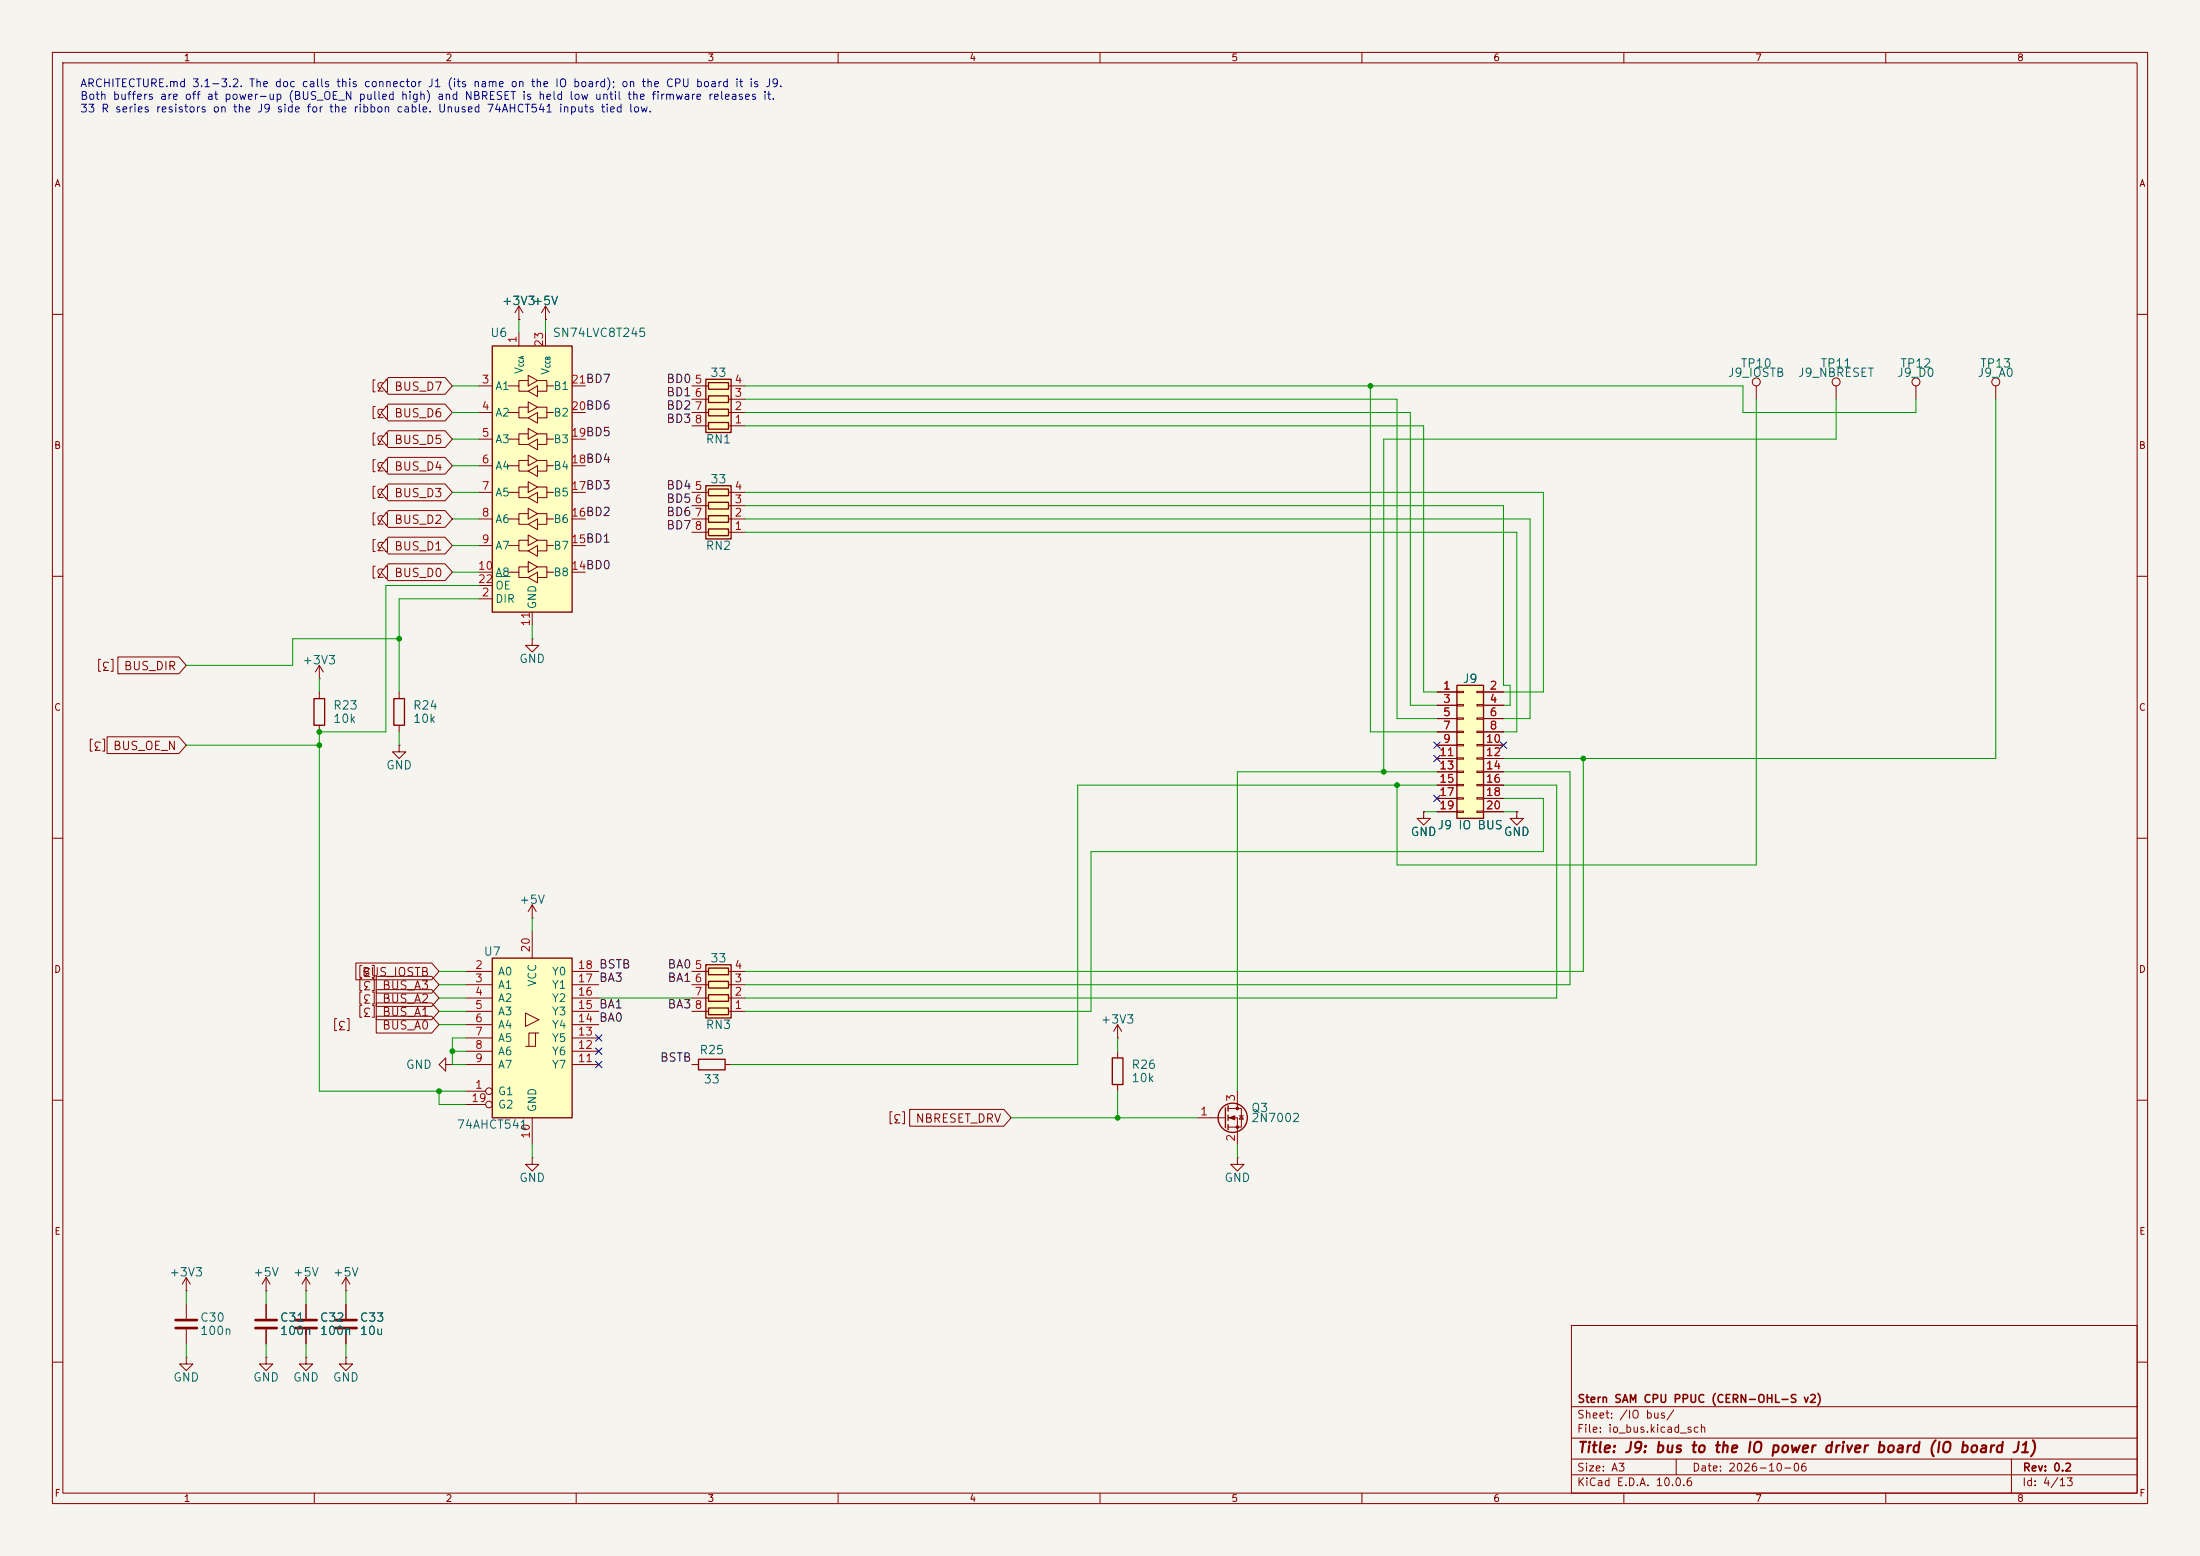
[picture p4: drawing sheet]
<svg xmlns="http://www.w3.org/2000/svg" width="420mm" height="297mm" viewBox="0 0 420 297" stroke-linecap="round" stroke-linejoin="round" font-family="sans-serif">
<path d="M0 0h420v297h-420z" fill="#f5f4ef" stroke="#f5f4ef" stroke-width=".19"/>
<g fill="none" stroke="#840000" stroke-width=".19">
<path d="M10 10h400v277h-400zM12 12h396v273h-396zM60 10v2M110 10v2M160 10v2M210 10v2M260 10v2M310 10v2M360 10v2M10 60h2M408 60h2M10 110h2"/>
<path d="M408 110h2M76.2 132.1v1.3M76.2 138.4v1.3M10 160h2M271.8 154.9v1.3h1.2l-1.2 1.3-1.3-1.3h1.3M271.8 154.9h.1M289.6 154.9v1.3h1.2l-1.2 1.3-1.3-1.3h1.3M289.6 154.9h.1M408 160h2M10 210h2M85.1 203.2v-1.3l-1.3 1.3 1.3 1.3v-1.3h1.3M86.4 203.2h.1"/>
<path d="M408 210h2M101.6 221v1.2h1.3l-1.3 1.3-1.3-1.3h1.3M101.6 221h.1M35.6 259.1v1.2h1.2l-1.2 1.3-1.3-1.3h1.3M35.6 259.1h.1M35.6 246.4h.1M35.6 243.8v2.6M35.6 248.9v2.8M35.6 253.7v2.8M35.6 243.8l-.8 1.3M35.6 243.8l.7 1.3M50.8 259.1v1.2h1.3l-1.3 1.3-1.3-1.3h1.3"/>
<path d="M50.8 259.1h.1M50.8 246.4h.1M50.8 243.8v2.6M50.8 248.9v2.8M50.8 253.7v2.8M50.8 243.8l-.8 1.3M50.8 243.8l.8 1.3M58.4 246.4h.1M58.4 259.1v1.2h1.3l-1.3 1.3-1.3-1.3h1.3M58.4 259.1h.1M58.4 243.8l-.7 1.3M58.4 243.8l.8 1.3"/>
<path d="M58.4 243.8v2.6M66 248.9v2.8M66 253.7v2.8M300 253h108v32h-108zM10 260h2M300 278.5h108M300 274.5h108M300 268.5h108M320 278.5v3M384 278.5v6.5M408 260h2M60 285v2"/>
<path d="M110 285v2M160 285v2M210 285v2M260 285v2M300 281.5h108M310 285v2M360 285v2"/>
</g>
<path d="M75.2 133.4h2v5h-2z" fill="none" stroke="#840000" stroke-width=".25"/>
<path d="M33.5 252h4.1M33.5 253.5h4.1M48.8 252h4M48.8 253.5h4M64 252h4.1M64 253.5h4.1" fill="none" stroke="#840000" stroke-width=".51"/>
<path d="M278.1 130.8h5.1v25.4h-5.1z" fill="#ffffc2"/>
<path d="M59.9 133.4h2.1v5h-2.1zM278.1 130.8h5.1v25.4h-5.1zM212.3 201.9h2.1v5.1h-2.1z" fill="none" stroke="#840000" stroke-width=".25"/>
<g fill="none" stroke="#840000" stroke-width=".19">
<path d="M335.3 73.7v2.5M350.5 73.7v2.5M365.8 73.7v2.5M381 73.7v2.5M61 129.5h.1M61 127l-.8 1.3M61 127l.7 1.3M61 127v2.5M61 132.1v1.3M61 138.4v1.3M101.6 121.9v1.3h1.3l-1.3 1.3-1.3-1.3h1.3M101.6 121.9h.1"/>
<path d="M274.3 132.1h3.8M274.3 134.6h3.8M274.3 137.2h3.8M274.3 139.7h3.8M278.1 132h1.3v.2h-1.3zM278.1 134.5h1.3v.2h-1.3zM278.1 137h1.3v.3h-1.3zM278.1 139.6h1.3v.2h-1.3zM281.9 132h1.3v.2h-1.3zM281.9 134.5h1.3v.2h-1.3zM281.9 137h1.3v.3h-1.3zM281.9 139.6h1.3v.2h-1.3z"/>
<path d="M283.2 132.1h3.8M283.2 134.6h3.8M283.2 137.2h3.8M283.2 139.7h3.8M274.3 142.2h3.8M274.3 144.8h3.8M274.3 147.3h3.8M274.3 149.9h3.8M274.3 152.4h3.8M274.3 154.9h3.8M278.1 142.1h1.3v.3h-1.3zM278.1 144.7h1.3v.2h-1.3z"/>
<path d="M278.1 147.2h1.3v.2h-1.3zM278.1 149.7h1.3v.3h-1.3zM278.1 152.3h1.3v.2h-1.3zM278.1 154.8h1.3v.3h-1.3zM281.9 142.1h1.3v.3h-1.3zM281.9 144.7h1.3v.2h-1.3zM281.9 147.2h1.3v.2h-1.3zM281.9 149.7h1.3v.3h-1.3zM281.9 152.3h1.3v.2h-1.3zM281.9 154.8h1.3v.3h-1.3zM283.2 142.2h3.8M283.2 144.8h3.8"/>
<path d="M283.2 147.3h3.8M283.2 149.9h3.8M283.2 152.4h3.8M283.2 154.9h3.8M213.4 198.1h.1M213.4 195.6l-.8 1.3M213.4 195.6l.7 1.3M213.4 195.6v2.5M213.4 200.7v1.2M213.4 207v1.3M66 259.1v1.2h1.3l-1.3 1.3-1.2-1.3h1.2M66 259.1h.1"/>
<circle cx="335.3" cy="72.9" r=".76"/>
<circle cx="350.5" cy="72.9" r=".76"/>
<circle cx="365.8" cy="72.9" r=".76"/>
<circle cx="381" cy="72.9" r=".76"/>
</g>
<path d="M134.7 184.2h4.9v10.1h-4.9z" fill="#ffffc2"/>
<path d="M134.7 184.2h4.9v10.1h-4.9zM135.3 192.4h3.8v1.3h-3.8zM135.3 189.9h3.8v1.2h-3.8zM135.3 187.3h3.8v1.3h-3.8zM135.3 184.8h3.8v1.3h-3.8zM133.3 202.2h5.1v2h-5.1z" fill="none" stroke="#840000" stroke-width=".25"/>
<path d="M132.1 193h3.2M132.1 190.5h3.2M132.1 188h3.2M132.1 185.4h3.2M139.1 193h3.1M139.1 190.5h3.1M139.1 188h3.1M139.1 185.4h3.1M132.1 203.2h1.2M138.4 203.2h1.3" fill="none" stroke="#840000" stroke-width=".19"/>
<path d="M94 182.9h15.2v30.5h-15.2z" fill="#ffffc2"/>
<g fill="none" stroke="#840000" stroke-width=".19">
<path d="M76.2 142.2v1.3h1.3l-1.3 1.3-1.3-1.3h1.3M76.2 142.2h.1M101.6 175.3h.1M101.6 172.7v2.6M101.6 177.8v5.1M101.6 172.7l-.8 1.3M101.6 172.7l.8 1.3M88.9 185.4h5.1M88.9 188h5.1M88.9 190.5h5.1M88.9 193h5.1M88.9 195.6h5.1"/>
<path d="M88.9 198.1h5.1M100.3 193.4l2.6 1.2-2.6 1.3zM102.2 197.2h-1.2v2.5M102.9 197.2h-.7v2.5h-1.9M109.2 185.4h5.1M109.2 188h5.1M109.2 190.5h5.1M109.2 193h5.1M109.2 195.6h5.1M109.2 198.1h5.1M88.9 208.3h3.8M88.9 200.7h5.1"/>
<path d="M88.9 203.2h5.1M88.9 210.8h3.8M101.6 213.4v5M109.2 200.7h5.1M109.2 203.2h5.1M228.6 213.4h5.3M234.4 211.6h2.6v3.5h-2.6M234.4 213.4h1.8v5M236.2 208.3v3.3M236.6 213h.8M237 213l.4 .6h-.8zM236.2 221v1.2h1.3l-1.3 1.3-1.3-1.3h1.3"/>
<path d="M236.2 221h.1"/>
<circle cx="93.3" cy="208.3" r=".63"/>
<circle cx="93.3" cy="210.8" r=".63"/>
</g>
<g fill="none" stroke="#840000" stroke-width=".25">
<path d="M94 182.9h15.2v30.5h-15.2zM233.9 211.5v3.8M234.4 211.1v1M234.4 212.9v1M234.4 214.6v1"/>
<circle cx="235.3" cy="213.4" r="2.79"/>
</g>
<g fill="#840000" stroke="#840000" stroke-width=".19">
<path d="M234.7 213.4l1-.4v.7z"/>
<circle cx="236.2" cy="211.6" r=".25"/>
<circle cx="236.2" cy="215.1" r=".25"/>
</g>
<path d="M94 66h15.2v50.8h-15.2z" fill="#ffffc2"/>
<path d="M94 66h15.2v50.8h-15.2z" fill="none" stroke="#840000" stroke-width=".25"/>
<g fill="none" stroke="#840000" stroke-width=".19">
<path d="M91.4 73.7h2.6M91.4 78.7h2.6M97 73.7h2.1v1h1.7M97 78.7h2.1v1.1h1.7M99.1 63.5v2.5M100.8 72.6h-1.7v1.1M100.8 71.6l1.8 1-1.8 1.1zM100.8 74.7l1.8-1v2zM100.8 77.7h-1.7v1M100.8 76.7l1.8 1-1.8 1zM100.8 79.8l1.8-1.1v2.1zM102.6 72.6h1.8v1.1h1.3"/>
<path d="M102.6 77.7h1.8v1h1.3M104.1 63.5v2.5M104.4 73.7v1h-1.8M104.4 78.7v1.1h-1.8M109.2 73.7h2.6M109.2 78.7h2.6M91.4 83.8h2.6M91.4 88.9h2.6M91.4 94h2.6M91.4 99.1h2.6M97 83.8h2.1v1h1.7M97 94h2.1v1h1.7"/>
<path d="M97 88.9h2.1v1h1.7M97 99.1h2.1v1h1.7M100.8 82.8h-1.7v1M100.8 93h-1.7v1M100.8 81.8l1.8 1-1.8 1zM100.8 91.9l1.8 1.1-1.8 1zM100.8 84.8l1.8-1v2.1zM100.8 89.9l1.8-1v2zM100.8 95l1.8-1v2zM100.8 87.9h-1.7v1M100.8 98h-1.7v1.1M100.8 86.9l1.8 1-1.8 1z"/>
<path d="M100.8 97l1.8 1-1.8 1.1zM102.6 82.8h1.8v1h1.3M102.6 93h1.8v1h1.3M102.6 87.9h1.8v1h1.3M102.6 98h1.8v1.1h1.3M104.4 83.8v1h-1.8M104.4 94v1h-1.8M104.4 88.9v1h-1.8M104.4 99.1v1h-1.8M109.2 83.8h2.6M109.2 88.9h2.6M109.2 94h2.6"/>
<path d="M109.2 99.1h2.6M91.4 114.3h2.6M91.4 104.1h2.6M91.4 109.2h2.6M91.4 111.8h2.6M97 104.1h2.1v1.1h1.7M97 109.2h2.1v1h1.7M100.8 103.1h-1.7v1M100.8 102.1l1.8 1-1.8 1zM100.8 105.2l1.8-1.1v2.1zM100.8 110.2l1.8-1v2.1zM100.8 108.2h-1.7v1"/>
<path d="M100.8 107.2l1.8 1-1.8 1zM100.8 100.1l1.8-1v2zM101.6 116.8v2.6M102.6 103.1h1.8v1h1.3M102.6 108.2h1.8v1h1.3M104.4 104.1v1.1h-1.8M104.4 109.2v1h-1.8M109.2 104.1h2.6M109.2 109.2h2.6"/>
</g>
<path d="M94.7 110h2.7" fill="none" stroke="#006464" stroke-width=".19"/>
<path d="M134.7 72.4h4.9v10.2h-4.9z" fill="#ffffc2"/>
<path d="M134.7 72.4h4.9v10.2h-4.9zM135.3 78.1h3.8v1.3h-3.8zM135.3 75.6h3.8v1.2h-3.8zM135.3 73h3.8v1.3h-3.8zM135.3 80.6h3.8v1.3h-3.8z" fill="none" stroke="#840000" stroke-width=".25"/>
<path d="M132.1 78.7h3.2M132.1 76.2h3.2M132.1 73.7h3.2M139.1 78.7h3.1M139.1 76.2h3.1M139.1 73.7h3.1M132.1 81.3h3.2M139.1 81.3h3.1" fill="none" stroke="#840000" stroke-width=".19"/>
<path d="M134.7 92.7h4.9v10.2h-4.9z" fill="#ffffc2"/>
<path d="M134.7 92.7h4.9v10.2h-4.9zM135.3 98.4h3.8v1.3h-3.8zM135.3 95.9h3.8v1.3h-3.8zM135.3 93.3h3.8v1.3h-3.8zM135.3 101h3.8v1.2h-3.8z" fill="none" stroke="#840000" stroke-width=".25"/>
<g fill="none" stroke="#840000" stroke-width=".19">
<path d="M99.1 58.4l-.8 1.3M99.1 58.4l.7 1.3M99.1 58.4v2.6M104.1 58.4l-.7 1.3M104.1 58.4l.8 1.3M104.1 58.4v2.6M74.1 77.1h10.9l1.4 1.6-1.4 1.6h-10.9l-1.4-1.6zM74.1 72.1h10.9l1.4 1.6-1.4 1.6h-10.9l-1.4-1.6zM99.1 61h.1M104.1 61h.1M74.1 92.4h10.9l1.4 1.6-1.4 1.6h-10.9l-1.4-1.6zM74.1 97.5h10.9l1.4 1.6-1.4 1.6h-10.9l-1.4-1.6z"/>
<path d="M74.1 87.3h10.9l1.4 1.6-1.4 1.6h-10.9l-1.4-1.6zM74.1 82.2h10.9l1.4 1.6-1.4 1.6h-10.9l-1.4-1.6zM132.1 99.1h3.2M132.1 96.5h3.2M132.1 94h3.2M139.1 99.1h3.1M139.1 96.5h3.1M139.1 94h3.1M74.1 102.5h10.9l1.4 1.6-1.4 1.6h-10.9l-1.4-1.6zM74.1 107.6h10.9l1.4 1.6-1.4 1.6h-10.9l-1.4-1.6zM132.1 101.6h3.2M139.1 101.6h3.1"/>
<path d="M22.5 125.4h11.7l1.4 1.6-1.4 1.6h-11.7zM274.3 132.1h3.8M274.3 134.6h3.8M274.3 137.2h3.8M274.3 139.7h3.8M283.2 132.1h3.8M283.2 134.6h3.8M283.2 137.2h3.8M283.2 139.7h3.8M20.4 140.6h13.8l1.4 1.6-1.4 1.6h-13.8zM271.8 154.9h.1M274.3 142.2h3.8"/>
<path d="M274.3 144.8h3.8M274.3 147.3h3.8M274.3 149.9h3.8M274.3 152.4h3.8M274.3 154.9h3.8M283.2 142.2h3.8M283.2 144.8h3.8M283.2 147.3h3.8M283.2 149.9h3.8M283.2 152.4h3.8M283.2 154.9h3.8M289.6 154.9h.1"/>
<path d="M67.9 183.8h14.5l1.4 1.6-1.4 1.6h-14.5zM71.8 188.9h10.6l1.4 1.6-1.4 1.6h-10.6zM71.8 194h10.6l1.4 1.6-1.4 1.6h-10.6zM71.8 186.4h10.6l1.4 1.6-1.4 1.6h-10.6zM71.8 191.4h10.6l1.4 1.6-1.4 1.6h-10.6zM173.7 211.8h17.9l1.4 1.6-1.4 1.6h-17.9zM50.8 248.9v2.8M50.8 253.7v2.8M58.4 248.9v2.8M58.4 253.7v2.8M66 246.4h.1M66 243.8l-.7 1.3"/>
<path d="M66 243.8l.8 1.3M66 243.8v2.6M66 248.9v2.8M66 253.7v2.8"/>
</g>
<path d="M56.4 252h4.1M56.4 253.5h4.1" fill="none" stroke="#840000" stroke-width=".51"/>
<g fill="none" stroke="#009600" stroke-width=".19">
<path d="M86.4 78.7h5M86.4 73.7h5M99.1 61v2.5M104.1 61v2.5M142.2 78.7h127v55.9h5.1M142.2 73.7h190.5v5h33.1v-2.5M142.2 76.2h124.5v61h7.6M261.6 73.7v66h12.7M335.3 76.2v88.9h-68.6v-15.2M350.5 76.2v7.6h-86.3v63.5M381 76.2v68.6h-94M86.4 94h5"/>
<path d="M86.4 99.1h5M86.4 83.8h5M86.4 88.9h5M142.2 94h152.4v38.1h-7.6M142.2 99.1h149.9v38.1h-5.1M142.2 96.5h144.8v34.3h1.3v3.8h-1.3M142.2 81.3h129.6v50.8h2.5M86.4 109.2h5M86.4 104.1h5M91.4 114.3h-15.2v17.8M91.4 111.8h-17.7v27.9h-12.7v68.6h27.9M101.6 119.4v2.5"/>
<path d="M142.2 101.6h147.4v38.1h-2.6M61 129.5v2.6M76.2 139.7v2.5M76.2 121.9h-20.3v5.1h-20.3M35.6 142.2h25.4M271.8 154.9h2.5M274.3 149.9h-68.6v53.3h-66M274.3 147.3h-38.1v61M287 149.9h10.2v40.6h-155M287 147.3h12.7v40.7h-157.5M287 152.4h7.6v10.2h-86.3v30.4h-66.1M287 154.9h2.6"/>
<path d="M302.3 144.8v40.6h-160.1M101.6 175.3v2.5M83.8 190.5h5.1M83.8 188h5.1M83.8 185.4h5.1M83.8 195.6h5.1M83.8 193h5.1M88.9 198.1h-2.5v5.1h2.5M114.3 190.5h17.8M213.4 198.1v2.6M83.8 208.3v2.5h5.1M86.4 200.7h2.5"/>
<path d="M101.6 218.4v2.6M193 213.4h35.6M213.4 208.3v5.1M236.2 218.4v2.6M35.6 246.4v2.5M35.6 256.5v2.6M50.8 246.4v2.5M50.8 256.5v2.6M58.4 246.4v2.5M58.4 256.5v2.6M66 246.4v2.5M66 256.5v2.6"/>
</g>
<g fill="none" stroke="#000084" stroke-width=".19">
<path d="M273.7 144.2l1.2 1.2M273.7 141.6l1.2 1.2M273.7 151.8l1.2 1.2M274.9 144.2l-1.2 1.2M274.9 141.6l-1.2 1.2M274.9 151.8l-1.2 1.2M286.4 141.6l1.2 1.2M287.6 141.6l-1.2 1.2M113.7 197.5l1.2 1.2M114.9 197.5l-1.2 1.2M113.7 200.1l1.2 1.2M113.7 202.6l1.2 1.2"/>
<path d="M114.9 200.1l-1.2 1.2M114.9 202.6l-1.2 1.2"/>
</g>
<g fill="#009600" stroke="#009600" stroke-width=".19">
<circle cx="261.6" cy="73.7" r=".46"/>
<circle cx="264.2" cy="147.3" r=".46"/>
<circle cx="266.7" cy="149.9" r=".46"/>
<circle cx="302.3" cy="144.8" r=".46"/>
<circle cx="213.4" cy="213.4" r=".46"/>
<circle cx="83.8" cy="208.3" r=".46"/>
<circle cx="61" cy="139.7" r=".46"/>
<circle cx="61" cy="142.2" r=".46"/>
<circle cx="76.2" cy="121.9" r=".46"/>
<circle cx="86.4" cy="200.7" r=".46"/>
</g>
<text font-size="2" fill="#840000" x="301" y="277.8">Title: J9: bus to the IO power driver board (IO board J1)</text>
<g font-size="1.6" fill="#006464">
<text x="95.7" y="58.6">+3V3</text>
<text x="101.5" y="58.6">+5V</text>
<text x="93.5" y="64.7">U6</text>
<text x="105.4" y="64.7">SN74LVC8T245</text>
<text x="332.2" y="70.6">TP10</text>
<text x="347.4" y="70.6">TP11</text>
<text x="362.7" y="70.6">TP12</text>
<text x="377.9" y="70.6">TP13</text>
<text x="135.5" y="72.3">33</text>
<text x="329.7" y="72.3">J9_IOSTB</text>
<text x="343.1" y="72.3">J9_NBRESET</text>
<text x="362.1" y="72.3">J9_D0</text>
<text x="377.4" y="72.3">J9_A0</text>
<text x="134.6" y="85">RN1</text>
<text x="135.5" y="92.7">33</text>
<text x="134.6" y="105.4">RN2</text>
<text x="57.6" y="127.2">+3V3</text>
<text x="99" y="126.9">GND</text>
<text x="279.1" y="130.8">J9</text>
<text x="63.5" y="135.8">R23</text>
<text x="78.7" y="135.8">R24</text>
<text x="63.5" y="138.4">10k</text>
<text x="78.7" y="138.4">10k</text>
<text x="73.6" y="147.3">GND</text>
<text x="269.2" y="160">GND</text>
<text x="274.3" y="158.7">J9 IO BUS</text>
<text x="287" y="160">GND</text>
<text x="99" y="172.9">+5V</text>
<text x="92.2" y="182.8">U7</text>
<text x="135.5" y="184.1">33</text>
<text x="134.6" y="196.8">RN3</text>
<text x="210" y="195.8">+3V3</text>
<text x="133.4" y="201.6">R25</text>
<text x="77.4" y="204.4">GND</text>
<text x="134.2" y="207.2">33</text>
<text x="215.9" y="204.4">R26</text>
<text x="215.9" y="207">10k</text>
<text x="87.1" y="215.8">74AHCT541</text>
<text x="238.7" y="212.7">Q3</text>
<text x="238.7" y="214.6">2N7002</text>
<text x="99" y="226">GND</text>
<text x="233.6" y="226">GND</text>
<text x="32.2" y="244">+3V3</text>
<text x="48.2" y="244">+5V</text>
<text x="55.8" y="244">+5V</text>
<text x="63.4" y="244">+5V</text>
<text x="38.1" y="252.7">C30</text>
<text x="38.1" y="255.2">100n</text>
<text x="53.3" y="252.7">C31</text>
<text x="53.3" y="255.2">100n</text>
<text x="60.9" y="252.7">C32</text>
<text x="60.9" y="255.2">100n</text>
<text x="68.6" y="252.7">C33</text>
<text x="68.6" y="255.2">10u</text>
<text x="33" y="264.1">GND</text>
<text x="48.2" y="264.1">GND</text>
<text x="55.8" y="264.1">GND</text>
<text x="63.4" y="264.1">GND</text>
</g>
<g font-size="1.6" fill="#840000">
<text x="74.6" y="77.6" transform="rotate(-180 74.6 77.6)">[3]</text>
<text x="74.6" y="72.6" transform="rotate(-180 74.6 72.6)">[3]</text>
<text x="75.2" y="75">BUS_D7</text>
<text x="74.6" y="82.7" transform="rotate(-180 74.6 82.7)">[3]</text>
<text x="75.2" y="80.1">BUS_D6</text>
<text x="74.6" y="87.8" transform="rotate(-180 74.6 87.8)">[3]</text>
<text x="75.2" y="85.2">BUS_D5</text>
<text x="74.6" y="92.9" transform="rotate(-180 74.6 92.9)">[3]</text>
<text x="75.2" y="95.3">BUS_D3</text>
<text x="75.2" y="90.2">BUS_D4</text>
<text x="74.6" y="98" transform="rotate(-180 74.6 98)">[3]</text>
<text x="75.2" y="100.4">BUS_D2</text>
<text x="74.6" y="103" transform="rotate(-180 74.6 103)">[3]</text>
<text x="75.2" y="105.5">BUS_D1</text>
<text x="74.6" y="108.1" transform="rotate(-180 74.6 108.1)">[3]</text>
<text x="75.2" y="110.6">BUS_D0</text>
<text x="22.2" y="125.9" transform="rotate(-180 22.2 125.9)">[3]</text>
<text x="23.5" y="128.3">BUS_DIR</text>
<text x="20.6" y="141.1" transform="rotate(-180 20.6 141.1)">[3]</text>
<text x="21.5" y="143.6">BUS_OE_N</text>
<text x="72.1" y="184.3" transform="rotate(-180 72.1 184.3)">[3]</text>
<text x="69" y="186.8">BUS_IOSTB</text>
<text x="72.1" y="189.4" transform="rotate(-180 72.1 189.4)">[3]</text>
<text x="72.1" y="186.9" transform="rotate(-180 72.1 186.9)">[3]</text>
<text x="72.1" y="191.9" transform="rotate(-180 72.1 191.9)">[3]</text>
<text x="72.8" y="191.8">BUS_A2</text>
<text x="72.8" y="189.3">BUS_A3</text>
<text x="67.3" y="194.5" transform="rotate(-180 67.3 194.5)">[3]</text>
<text x="72.8" y="196.9">BUS_A0</text>
<text x="72.8" y="194.4">BUS_A1</text>
<text x="173.3" y="212.3" transform="rotate(-180 173.3 212.3)">[3]</text>
<text x="174.7" y="214.7">NBRESET_DRV</text>
</g>
<g font-size="1.6" fill="#0f0f0f">
<text x="127.1" y="76">BD1</text>
<text x="127.1" y="73.5">BD0</text>
<text x="127.1" y="81.1">BD3</text>
<text x="127.1" y="78.6">BD2</text>
<text x="127.1" y="93.8">BD4</text>
<text x="127.1" y="101.4">BD7</text>
<text x="127.1" y="96.4">BD5</text>
<text x="127.1" y="98.9">BD6</text>
<text x="127.3" y="185.3">BA0</text>
<text x="127.3" y="187.8">BA1</text>
<text x="127.3" y="192.9">BA3</text>
<text x="125.9" y="203">BSTB</text>
</g>
<g font-size="1.5" fill="#0000c2">
<text x="15.2" y="17">ARCHITECTURE.md 3.1-3.2. The doc calls this connector J1 (its name on the IO board); on the CPU board it is J9.</text>
<text x="15.2" y="19.4">Both buffers are off at power-up (BUS_OE_N pulled high) and NBRESET is held low until the firmware releases it.</text>
<text x="15.2" y="21.8">33 R series resistors on the J9 side for the ribbon cable. Unused 74AHCT541 inputs tied low.</text>
</g>
<g font-size="1.5" fill="#a90000">
<text x="99" y="65.6" transform="rotate(-90 99 65.6)">1</text>
<text x="104" y="66.3" transform="rotate(-90 104 66.3)">23</text>
<text x="91.8" y="73.6">3</text>
<text x="108.9" y="73.6">21BD7</text>
<text x="132.5" y="73.6">5</text>
<text x="132.5" y="76.1">6</text>
<text x="140.1" y="76.1">3</text>
<text x="140.1" y="73.6">4</text>
<text x="91.8" y="78.6">4</text>
<text x="91.8" y="83.7">5</text>
<text x="108.9" y="83.7">19BD5</text>
<text x="108.9" y="78.6">20BD6</text>
<text x="132.5" y="78.6">7</text>
<text x="132.5" y="81.2">8</text>
<text x="140.1" y="81.2">1</text>
<text x="140.1" y="78.6">2</text>
<text x="91.8" y="88.8">6</text>
<text x="108.9" y="88.8">18BD4</text>
<text x="91.8" y="93.9">7</text>
<text x="108.9" y="93.9">17BD3</text>
<text x="132.5" y="93.9">5</text>
<text x="140.1" y="93.9">4</text>
<text x="91.8" y="99">8</text>
<text x="108.9" y="99">16BD2</text>
<text x="132.5" y="96.4">6</text>
<text x="132.5" y="99">7</text>
<text x="132.5" y="101.5">8</text>
<text x="140.1" y="101.5">1</text>
<text x="140.1" y="99">2</text>
<text x="140.1" y="96.4">3</text>
<text x="91.8" y="104">9</text>
<text x="108.9" y="104">15BD1</text>
<text x="91.1" y="109.1">10</text>
<text x="91.1" y="111.7">22</text>
<text x="108.9" y="109.1">14BD0</text>
<text x="91.8" y="114.2">2</text>
<text x="101.5" y="119.7" transform="rotate(-90 101.5 119.7)">11</text>
<text x="275.4" y="132">1</text>
<text x="284.3" y="132">2</text>
<text x="275.4" y="134.5">3</text>
<text x="275.4" y="137.1">5</text>
<text x="284.3" y="134.5">4</text>
<text x="284.3" y="137.1">6</text>
<text x="275.4" y="139.6">7</text>
<text x="275.4" y="142.1">9</text>
<text x="283.5" y="142.1">10</text>
<text x="284.3" y="139.6">8</text>
<text x="274.6" y="144.7">11</text>
<text x="274.6" y="147.2">13</text>
<text x="274.6" y="149.8">15</text>
<text x="283.5" y="144.7">12</text>
<text x="283.5" y="147.2">14</text>
<text x="283.5" y="149.8">16</text>
<text x="274.6" y="152.3">17</text>
<text x="274.6" y="154.8">19</text>
<text x="283.5" y="152.3">18</text>
<text x="283.5" y="154.8">20</text>
<text x="90.6" y="185.3">2</text>
<text x="101.5" y="181.9" transform="rotate(-90 101.5 181.9)">20</text>
<text x="110.2" y="185.3">18 BSTB</text>
<text x="132.5" y="185.3">5</text>
<text x="140.1" y="185.3">4</text>
<text x="90.6" y="187.9">3</text>
<text x="90.6" y="190.4">4</text>
<text x="110.2" y="190.4">16</text>
<text x="110.2" y="187.9">17 BA3</text>
<text x="132.5" y="187.9">6</text>
<text x="132.5" y="190.4">7</text>
<text x="140.1" y="190.4">2</text>
<text x="140.1" y="187.9">3</text>
<text x="90.6" y="192.9">5</text>
<text x="90.6" y="195.5">6</text>
<text x="110.2" y="195.5">14 BA0</text>
<text x="110.2" y="192.9">15 BA1</text>
<text x="132.5" y="192.9">8</text>
<text x="140.1" y="192.9">1</text>
<text x="90.6" y="198">7</text>
<text x="90.6" y="200.6">8</text>
<text x="90.6" y="203.1">9</text>
<text x="110.2" y="203.1">11</text>
<text x="110.2" y="200.6">12</text>
<text x="110.2" y="198">13</text>
<text x="90.6" y="208.2">1</text>
<text x="89.9" y="210.7">19</text>
<text x="229" y="213.3">1</text>
<text x="236.1" y="210.4" transform="rotate(-90 236.1 210.4)">3</text>
<text x="101.5" y="217.5" transform="rotate(-90 101.5 217.5)">10</text>
<text x="236.1" y="218" transform="rotate(-90 236.1 218)">2</text>
</g>
<g font-size="1.5" fill="#006464">
<text x="100.2" y="71.5" transform="rotate(-90 100.2 71.5)">V</text>
<text x="105.3" y="71.7" transform="rotate(-90 105.3 71.7)">V</text>
<text x="94.4" y="74.8">A1</text>
<text x="105.5" y="74.8">B1</text>
<text x="94.4" y="79.9">A2</text>
<text x="105.5" y="79.9">B2</text>
<text x="94.4" y="85">A3</text>
<text x="105.5" y="85">B3</text>
<text x="94.4" y="90">A4</text>
<text x="94.4" y="95.1">A5</text>
<text x="105.5" y="95.1">B5</text>
<text x="105.5" y="90">B4</text>
<text x="94.4" y="100.2">A6</text>
<text x="105.5" y="100.2">B6</text>
<text x="94.4" y="105.3">A7</text>
<text x="105.5" y="105.3">B7</text>
<text x="94.4" y="110.4">A8</text>
<text x="94.4" y="112.9">OE</text>
<text x="105.5" y="110.4">B8</text>
<text x="94.4" y="115.4">DIR</text>
<text x="102.7" y="116.4" transform="rotate(-90 102.7 116.4)">GND</text>
<text x="94.9" y="186.6">A0</text>
<text x="94.9" y="189.1">A1</text>
<text x="94.9" y="191.6">A2</text>
<text x="102.7" y="188.4" transform="rotate(-90 102.7 188.4)">VCC</text>
<text x="105.2" y="191.6">Y2</text>
<text x="105.2" y="189.1">Y1</text>
<text x="105.2" y="186.6">Y0</text>
<text x="94.9" y="194.2">A3</text>
<text x="94.9" y="196.7">A4</text>
<text x="105.2" y="196.7">Y4</text>
<text x="105.2" y="194.2">Y3</text>
<text x="94.9" y="199.3">A5</text>
<text x="94.9" y="201.8">A6</text>
<text x="105.2" y="201.8">Y6</text>
<text x="105.2" y="199.3">Y5</text>
<text x="94.9" y="209.4">G1</text>
<text x="94.9" y="204.3">A7</text>
<text x="105.2" y="204.3">Y7</text>
<text x="94.9" y="212">G2</text>
<text x="102.7" y="212.4" transform="rotate(-90 102.7 212.4)">GND</text>
</g>
<g font-size="1.5" fill="#840000">
<text x="301" y="268.1">Stern SAM CPU PPUC (CERN-OHL-S v2)</text>
<text x="300.9" y="273.8">File: io_bus.kicad_sch</text>
<text x="300.9" y="271.1">Sheet: /IO bus/</text>
<text x="300.9" y="281.2">Size: A3</text>
<text x="322.9" y="281.2">Date: 2026-10-06</text>
<text x="386" y="281.2">Rev: 0.2</text>
<text x="300.9" y="284">KiCad E.D.A. 10.0.6</text>
<text x="385.9" y="284">Id: 4/13</text>
</g>
<g font-size="1.3" fill="#840000">
<text x="35" y="12">1</text>
<text x="85" y="12">2</text>
<text x="135" y="12">3</text>
<text x="185" y="12">4</text>
<text x="235" y="12">5</text>
<text x="285" y="12">6</text>
<text x="335" y="12">7</text>
<text x="385" y="12">8</text>
<text x="10.3" y="36">A</text>
<text x="408.3" y="36">A</text>
<text x="10.2" y="86">B</text>
<text x="408.2" y="86">B</text>
<text x="10.2" y="136">C</text>
<text x="408.2" y="136">C</text>
<text x="10.2" y="186">D</text>
<text x="408.2" y="186">D</text>
<text x="10.3" y="236">E</text>
<text x="408.3" y="236">E</text>
<text x="10.3" y="286">F</text>
<text x="35" y="287">1</text>
<text x="85" y="287">2</text>
<text x="135" y="287">3</text>
<text x="185" y="287">4</text>
<text x="235" y="287">5</text>
<text x="285" y="287">6</text>
<text x="335" y="287">7</text>
<text x="385" y="287">8</text>
<text x="408.3" y="286">F</text>
</g>
<g font-size=".9" fill="#006464">
<text x="100.2" y="70.2" transform="rotate(-90 100.2 70.2)">CCA</text>
<text x="105.3" y="70.3" transform="rotate(-90 105.3 70.3)">CCB</text>
</g>
</svg>
